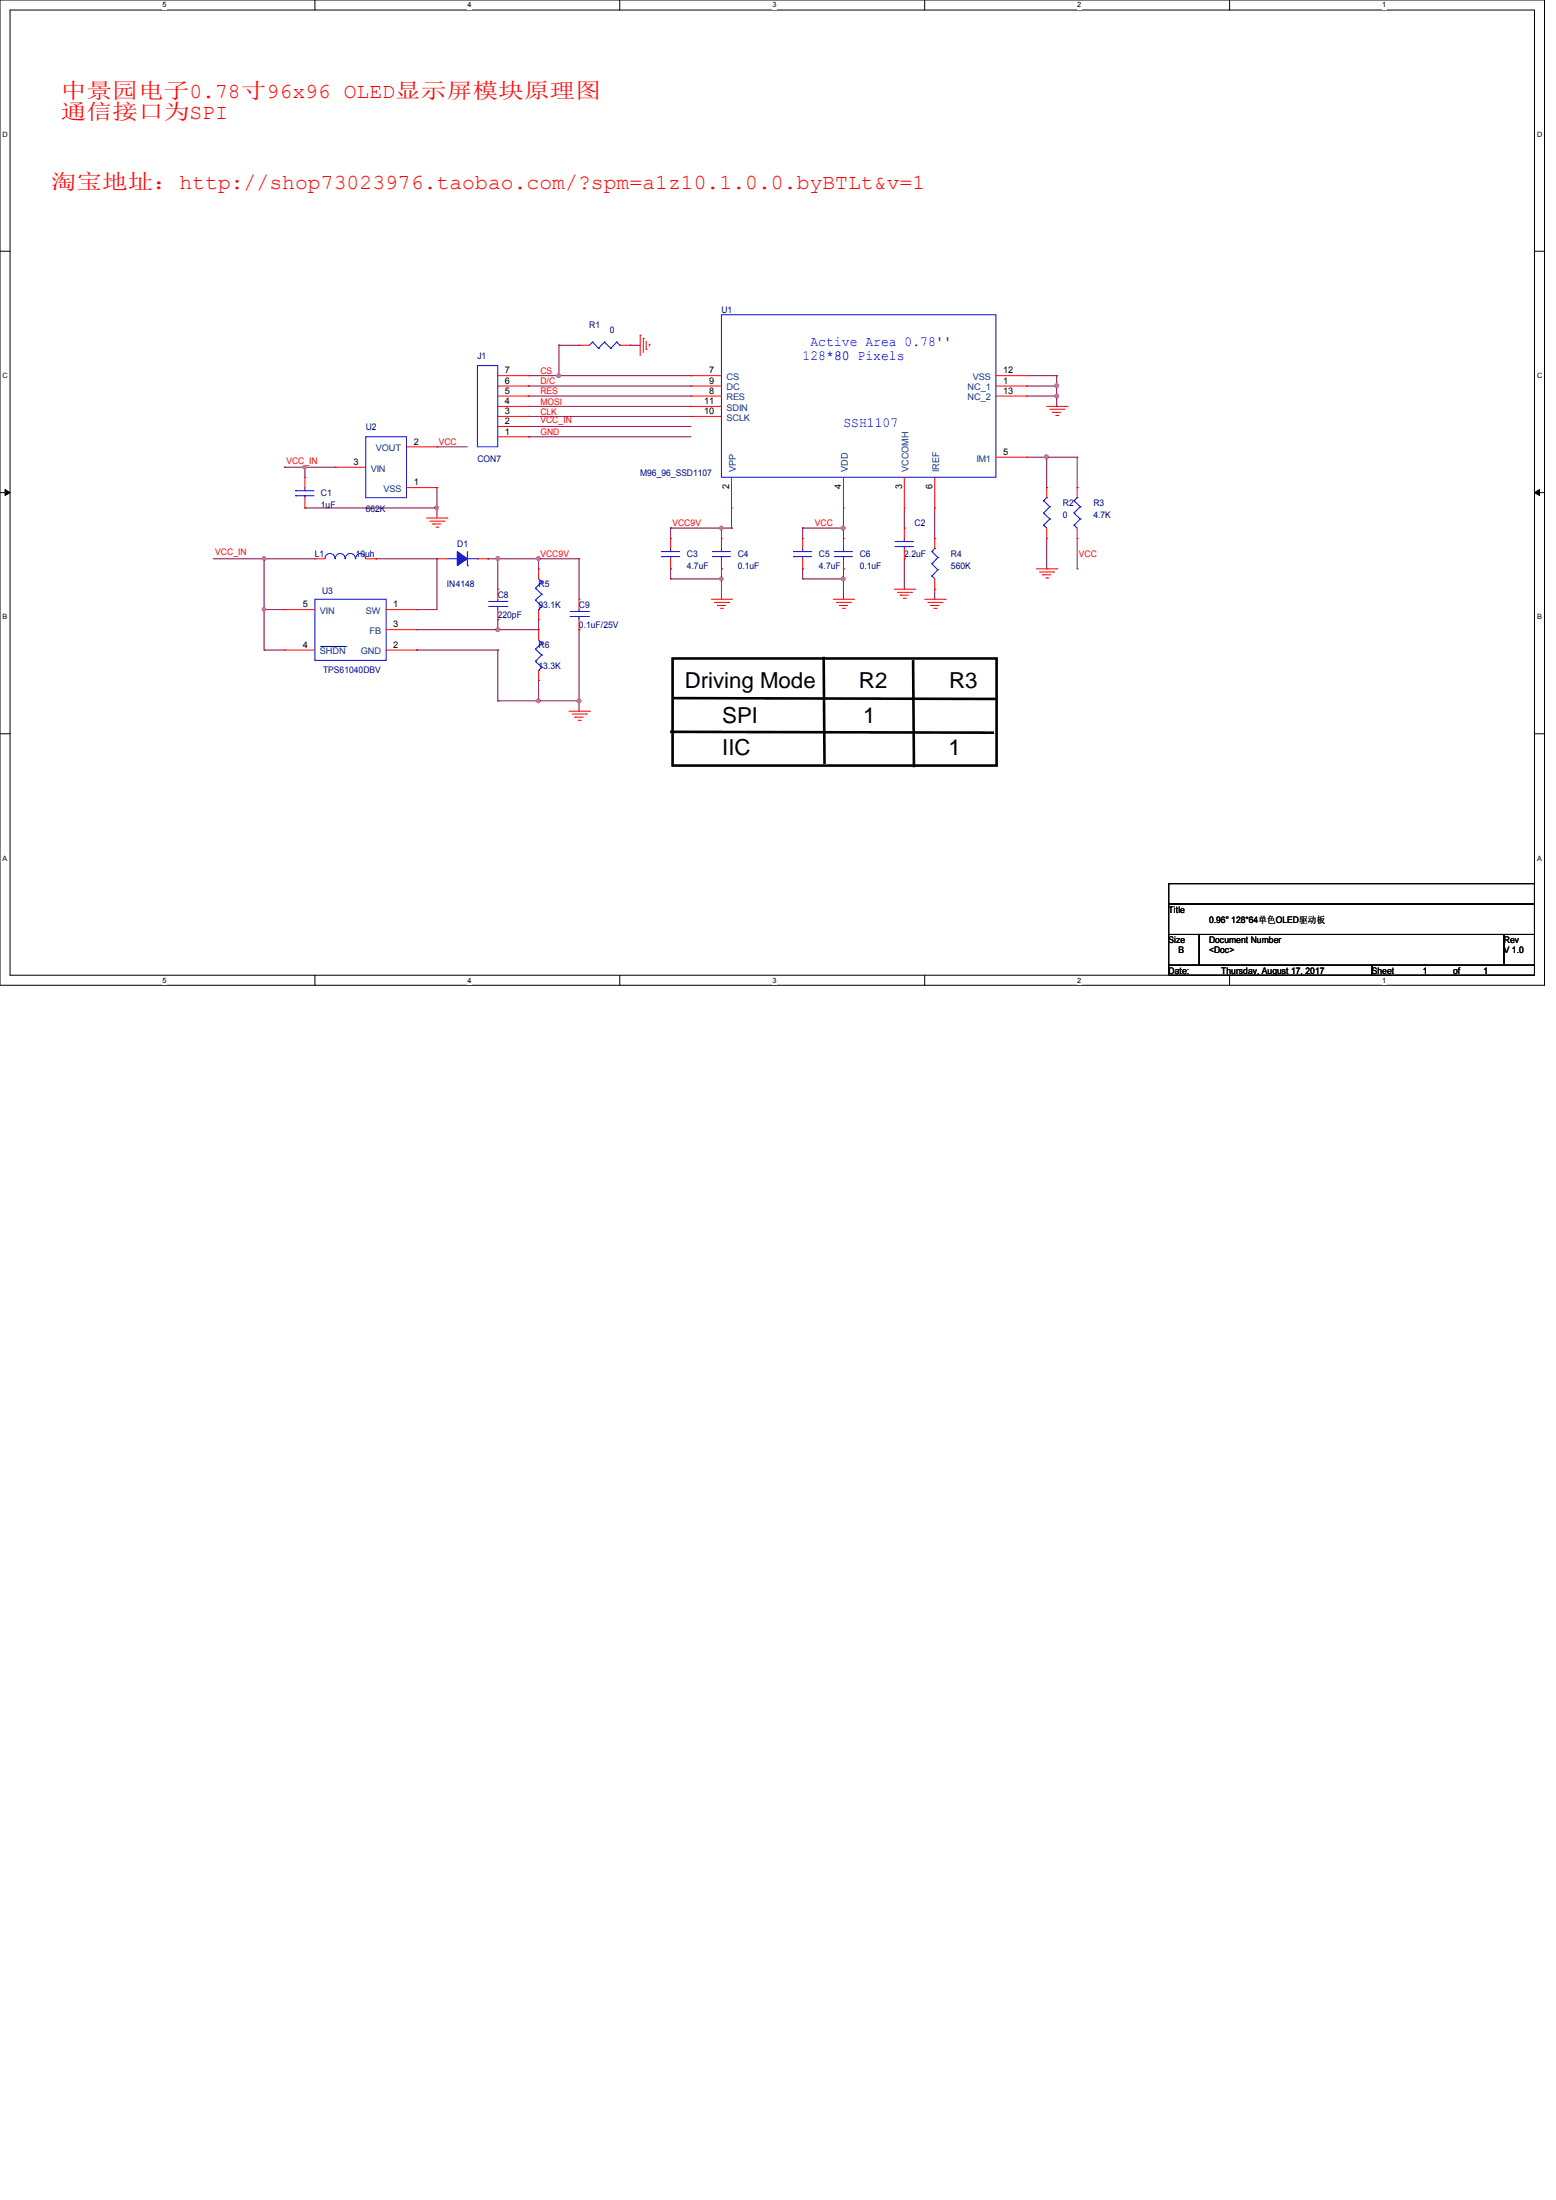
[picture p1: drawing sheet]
<svg xmlns="http://www.w3.org/2000/svg" width="210mm" height="297mm" viewBox="0 0 210 297" stroke-linecap="round" stroke-linejoin="round" font-family="sans-serif">
<path d="M0 0h208.4v133h-208.4zM1.4 1.4h205.7v130.3h-205.7z" fill="none" stroke="#000" stroke-width=".13"/>
<g fill="#fff">
<path d="M21.9 .1h.6v1.1h-.6z"/>
<path d="M21.9 131.8h.6v1.1h-.6z"/>
</g>
<path d="M42.5 0v1.4M42.5 131.7v1.3" fill="none" stroke="#000" stroke-width=".13"/>
<g fill="#fff">
<path d="M63.1 .1h.5v1.1h-.5z"/>
<path d="M63.1 131.8h.5v1.1h-.5z"/>
</g>
<path d="M83.7 0v1.4M83.7 131.7v1.3" fill="none" stroke="#000" stroke-width=".13"/>
<g fill="#fff">
<path d="M104.2 .1h.6v1.1h-.6z"/>
<path d="M104.2 131.8h.6v1.1h-.6z"/>
</g>
<path d="M124.8 0v1.4M124.8 131.7v1.3" fill="none" stroke="#000" stroke-width=".13"/>
<g fill="#fff">
<path d="M145.4 .1h.5v1.1h-.5z"/>
<path d="M145.4 131.8h.5v1.1h-.5z"/>
</g>
<path d="M165.9 0v1.4M165.9 131.7v1.3" fill="none" stroke="#000" stroke-width=".13"/>
<g fill="#fff">
<path d="M186.5 .1h.6v1.1h-.6z"/>
<path d="M186.5 131.8h.6v1.1h-.6z"/>
<path d="M.3 17.6h.8v1.1h-.8z"/>
<path d="M207.4 17.6h.8v1.1h-.8z"/>
<path d="M.3 50.2h.8v1.1h-.8z"/>
<path d="M207.4 50.2h.8v1.1h-.8z"/>
</g>
<path d="M0 33.9h1.4M207.1 33.9h1.3" fill="none" stroke="#000" stroke-width=".13"/>
<g fill="#fff">
<path d="M.3 82.8h.7v1.1h-.7z"/>
<path d="M207.4 82.8h.7v1.1h-.7z"/>
</g>
<path d="M0 66.5h1.4M207.1 66.5h1.3" fill="none" stroke="#000" stroke-width=".13"/>
<path d="M.7 66.1l.7 .4-.7 .4zM207.1 66.5l.7-.4v.8z" fill="#000" stroke="#000" stroke-width=".13"/>
<g fill="#fff">
<path d="M.3 115.3h.7v1.1h-.7z"/>
<path d="M207.4 115.3h.7v1.1h-.7z"/>
</g>
<path d="M0 99.1h1.4M207.1 99.1h1.3M157.7 119.3h49.4v2.7h-49.4zM157.7 122h49.4v4.2h-49.4zM157.7 126.2h4.1v4.1h-4.1zM157.7 130.3h27.5v1.4h-27.5zM161.8 126.2h41.2v4.1h-41.2zM185.2 130.3h21.9v1.4h-21.9zM203 126.2h4.1v4.1h-4.1z" fill="none" stroke="#000" stroke-width=".13"/>
<g fill="none" stroke="#800040" stroke-width=".13">
<path d="M71.3 52.1h.1M71.3 53.5h.1M71.3 54.9h.1M71.3 56.2h.1M71.3 57.6h.1M71.3 59h.1M71.3 50.7h22M71.3 52.1h22M71.3 53.5h22M71.3 54.9h22M71.3 56.2h22M71.3 57.6h22"/>
<path d="M71.3 59h22M75.4 50.7h.1M75.4 46.6h.1M75.4 46.6h2.7M75.4 46.6v4.1M85 46.6h.1M85 46.6h1.4M93.3 50.7h.1M138.5 50.7h4.1M138.5 52.1h4.1M138.5 53.5h4.1M142.6 50.7h.1"/>
<path d="M142.6 52.1h.1M142.6 53.5h.1M142.6 54.9h.1M142.6 50.7v4.2M28.8 75.4h13.7M35.6 75.4h.1M35.6 75.4v12.4M38.4 63.1h.1M38.4 63.1h6.9M41.1 63.1h.1M41.1 68.6h.1M41.1 63.1v1.3"/>
<path d="M41.1 68.6h17.9M50.7 75.4h.1M50.7 75.4h8.3M59 65.8h.1M59 60.3h.1M59 68.6h.1M59 75.4h.1M59 65.8v4.1M59 75.4v6.9h-2.8M59 60.3h4.1M65.8 75.4h.1M65.8 75.4h12.3"/>
<path d="M67.2 75.4h.1M67.2 75.4v4.1M72.7 75.4h.1M72.7 75.4v1.4M78.1 75.4h.1M78.1 75.4v5.5M90.5 71.3h.1M90.5 76.8h.1M90.5 78.1h.1M90.5 71.3h8.2M90.5 71.3v1.4M90.5 76.8v1.3"/>
<path d="M90.5 78.1h6.9M97.4 71.3h.1M97.4 76.8h.1M97.4 78.1h.1M97.4 71.3v1.4M97.4 76.8v4.1M98.7 71.3h.1M98.7 68.6v2.7M108.3 71.3h.1M108.3 76.8h.1M108.3 78.1h.1M108.3 71.3h5.5"/>
<path d="M108.3 71.3v1.4M108.3 76.8v1.3M108.3 78.1h5.5M113.8 71.3h.1M113.8 76.8h.1M113.8 78.1h.1M113.8 68.6v4.1M113.8 76.8v4.1M122 75.4h.1M122 71.3h.1M122 68.6v2.7M122 75.4v4.1"/>
<path d="M126.2 79.5h.1M126.2 72.7h.1M126.2 68.6v4.1M126.2 79.5v1.4M138.5 61.7h6.9M141.3 61.7h.1M141.3 65.8h.1M141.3 76.8h.1M141.3 61.7v4.1M141.3 72.7v4.1M145.4 61.7h.1M145.4 65.8h.1"/>
<path d="M145.4 76.8h.1M145.4 61.7v4.1M145.4 72.7v4.1M35.6 82.3h.1M35.6 87.8h.1M35.6 82.3h2.8M35.6 87.8h2.8M56.2 82.3h.1M56.2 85h.1M56.2 87.8h.1M56.2 87.8h11M67.2 83.7h.1"/>
<path d="M67.2 85h.1M67.2 87.8h.1M67.2 94.6h.1M67.2 83.7v1.3M67.2 87.8v6.8M67.2 94.6h10.9M72.7 83.7h.1M72.7 94.6h.1M72.7 91.9h.1M72.7 83.7v1.3h-16.5M72.7 91.9v2.7M78.1 94.6h.1"/>
<path d="M78.1 85h.1M78.1 85v11"/>
</g>
<g fill="#f0f" stroke="#f0f" stroke-width=".13">
<circle cx="58.9" cy="68.5" r=".25"/>
<circle cx="41.1" cy="63.1" r=".24"/>
<circle cx="113.8" cy="71.3" r=".25"/>
<circle cx="97.3" cy="71.3" r=".24"/>
<circle cx="97.3" cy="78.1" r=".24"/>
<circle cx="113.8" cy="78.1" r=".25"/>
<circle cx="35.6" cy="75.4" r=".24"/>
<circle cx="35.6" cy="82.2" r=".24"/>
<circle cx="67.2" cy="85" r=".25"/>
<circle cx="72.6" cy="75.4" r=".25"/>
<circle cx="72.6" cy="94.6" r=".25"/>
<circle cx="67.2" cy="75.4" r=".25"/>
<circle cx="78.1" cy="94.6" r=".25"/>
<circle cx="142.6" cy="52.1" r=".25"/>
<circle cx="142.6" cy="53.5" r=".25"/>
<circle cx="141.2" cy="61.7" r=".25"/>
<circle cx="75.4" cy="50.7" r=".25"/>
</g>
<g fill="none" stroke="#f00" stroke-width=".13">
<path d="M67.2 54.9h4.1M67.2 59h4.1M67.2 57.6h4.1M67.2 56.2h4.1M67.2 53.5h4.1M67.2 52.1h4.1M67.2 50.7h4.1M71.3 59h.1M71.3 57.6h.1M71.3 56.2h.1M71.3 54.9h.1M71.3 53.5h.1"/>
<path d="M71.3 52.1h.1M71.3 50.7h.1M78.1 46.6h.1M78.1 46.6h1.4M83.7 46.6h1.3M85 46.6h.1M86.4 45.3h.1M86.4 45.3v2.7M86.8 45.7h.1M86.8 45.7v1.9M87.2 47.2h.1M87.2 46.1v1.1"/>
<path d="M87.6 46.5h.1M87.6 46.5v.2M93.3 50.7h.1M93.3 53.5h.1M93.3 52.1h.1M93.3 56.2h.1M93.3 54.9h.1M93.3 54.9h4.1M93.3 56.2h4.1M93.3 53.5h4.1M93.3 52.1h4.1M93.3 50.7h4.1"/>
<path d="M134.4 53.5h4.1M134.4 52.1h4.1M134.4 50.7h4.1M138.5 52.1h.1M138.5 50.7h.1M138.5 53.5h.1M141.3 54.9h2.7M141.7 55.2h1.9M142.1 55.7h.1M142.1 55.7h1.1M142.5 56.1h.2M142.7 56.1h.1"/>
<path d="M143.6 55.2h.1M144 54.9h.1M41.1 68.6h.1M41.1 64.4h.1M41.1 64.4v1.4M41.1 67.2v1.4M42.5 75.4h.1M42.5 75.4h1.4M45.3 63.1h.1M45.3 63.1h4.1M49.4 75.4h1.3M50.7 75.4h.1"/>
<path d="M54.9 65.8h4.1M54.9 60.3h4.1M57.6 69.9h2.7M58 70.4h1.9M58.4 70.7h.1M58.4 70.7h1.1M58.8 71.2h.3M59 75.4h.1M59 65.8h.1M59 60.3h.1M59 75.4h1.3M59.1 71.2h.1"/>
<path d="M59.9 70.4h.1M60.3 69.9h.1M64.4 75.4h1.4M65.8 75.4h.1M67.2 79.5h.1M67.2 79.5v1.4M72.7 76.8h.1M72.7 76.8v1.3M90.5 76.8h.1M90.5 72.7h.1M90.5 72.7v1.3M90.5 75.4v1.4"/>
<path d="M97.4 76.8h.1M97.4 72.7h.1M97.4 72.7v1.3M97.4 75.4v1.4M98.7 68.6h.1M98.7 64.4v4.2M108.3 76.8h.1M108.3 72.7h.1M108.3 72.7v1.3M108.3 75.4v1.4M113.8 76.8h.1M113.8 72.7h.1"/>
<path d="M113.8 68.6h.1M113.8 64.4v4.2M113.8 72.7v1.3M113.8 75.4v1.4M120.7 79.5h2.7M121.1 80h1.9M122 68.6h.1M122 75.4h.1M122 71.3h.1M122 64.4v4.2M122 71.3v1.4M122 74v1.4"/>
<path d="M123 80h.1M123.4 79.5h.1M126.2 68.6h.1M126.2 79.5h.1M126.2 72.7h.1M126.2 64.4v4.2M126.2 72.7v1.3M126.2 78.1v1.4M134.4 61.7h4.1M138.5 61.7h.1M139.9 76.8h2.7M140.3 77.2h1.9"/>
<path d="M140.7 77.6h.1M140.7 77.6h1.1M141.1 78h.3M141.3 72.7h.1M141.3 65.8h.1M141.3 65.8v1.4M141.3 71.3v1.4M141.4 78h.1M142.2 77.2h.1M142.6 76.8h.1M145.4 72.7h.1M145.4 65.8h.1"/>
<path d="M145.4 65.8v1.4M145.4 71.3v1.4M38.4 87.8h.1M38.4 82.3h.1M38.4 82.3h4.1M38.4 87.8h4.1M52.1 82.3h4.1M52.1 87.8h4.1M52.1 85h4.1M56.2 82.3h.1M56.2 87.8h.1M56.2 85h.1"/>
<path d="M67.2 83.7h.1M67.2 82.3v1.4M72.7 85h.1M72.7 91.9h.1M72.7 83.7h.1M72.7 82.3v1.4M72.7 85v1.4M72.7 90.5v1.4M76.8 96h2.7M77.2 96.4h1.9M77.6 96.8h.1M77.6 96.8h1.1"/>
<path d="M78 97.2h.3M78.1 80.9h.1M78.1 85h.1M78.1 80.9v1.4M78.1 83.7v1.3M78.3 97.2h.1M79.1 96.4h.1M79.5 96h.1M96 80.9h2.7M96.4 81.3h1.9M96.8 81.7h.1M96.8 81.7h1.1"/>
<path d="M97.2 82.1h.3M97.5 82.1h.1M98.3 81.3h.1M98.7 80.9h.1M112.4 80.9h2.8M112.9 81.3h1.9M113.3 81.7h.1M113.3 81.7h1.1M113.7 82.1h.3M114 82.1h.1M114.8 81.3h.1M115.2 80.9h.1"/>
<path d="M121.5 80.3h.1M121.5 80.3h1.1M121.9 80.8h.3M122.2 80.8h.1M124.8 80.9h2.8M125.2 81.3h1.9M125.6 81.7h.1M125.6 81.7h1.1M126 82.1h.3M126.3 82.1h.1M127.1 81.3h.1M127.6 80.9h.1"/>
</g>
<g fill="none" stroke="#00f" stroke-width=".13">
<path d="M49.4 59h5.5v8.2h-5.5zM64.4 49.4h2.8v10.9h-2.8zM80 46.2h.1M80 46.2l-.5 .4M80 46.2l.8 .8M80.8 47h.1M81.6 46.2h.1M81.6 46.2l-.8 .8M81.6 46.2l.8 .8M82.4 47h.1M83.2 46.2h.1M83.2 46.2l-.8 .8"/>
<path d="M83.2 46.2l.5 .4M83.7 46.6h.1M97.4 42.5h37v21.9h-37zM39.9 66.3h.1M39.9 66.9h.1M39.9 66.3h2.5M39.9 66.9h2.5M41.1 66.9h.1M41.1 66.3h.1M41.1 65.8v.5M41.1 66.9v.3M45.2 75.4a.68 .68 0 0 0-.7-.7 .68 .68 0 0 0-.6 .7"/>
<path d="M46.6 75.4a.66 .66 0 0 0-.7-.7 .66 .66 0 0 0-.6 .7M48 75.4a.68 .68 0 0 0-.7-.7 .68 .68 0 0 0-.7 .7M49.3 75.4a.66 .66 0 0 0-.6-.7 .66 .66 0 0 0-.7 .7M60.3 75.4h1.4M61.7 75.4h.1M63.1 76.4h.1M63.1 74.5v1.9M63.1 75.4h1.3M64.4 75.4h.1M72.3 79.4h.1M72.3 79.4l.8 .8M72.7 78.1l.4 .5"/>
<path d="M73.1 78.6h.1M73.1 78.6l-.8 .8M89.3 74.5h.1M89.3 75.1h.1M89.3 74.5h2.4M89.3 75.1h2.4M90.5 75.1h.1M90.5 74.5h.1M90.5 74v.5M90.5 75.1v.3M96.1 74.5h.1M96.1 75.1h.1"/>
<path d="M96.1 74.5h2.5M96.1 75.1h2.5M97.4 75.1h.1M97.4 74.5h.1M97.4 74v.5M97.4 75.1v.3M107.1 74.5h.1M107.1 75.1h.1M107.1 74.5h2.5M107.1 75.1h2.5M108.3 75.1h.1M108.3 74.5h.1"/>
<path d="M108.3 74v.5M108.3 75.1v.3M112.6 74.5h.1M112.6 75.1h.1M112.6 74.5h2.5M112.6 75.1h2.5M113.8 75.1h.1M113.8 74.5h.1M113.8 74v.5M113.8 75.1v.3M120.8 73.1h.1M120.8 73.8h.1"/>
<path d="M120.8 73.1h2.5M120.8 73.8h2.5M122 73.8h.1M122 73.1h.1M122 72.7v.4M122 73.8v.2M125.8 77.8h.1M125.8 76.1h.1M125.8 74.5h.1M125.8 77.8l.4 .3M125.8 76.1l.8 .8M125.8 74.5l.8 .8"/>
<path d="M126.2 74h.1M126.2 74l-.4 .5M126.6 76.9h.1M126.6 75.3h.1M126.6 76.9l-.8 .9M126.6 75.3l-.8 .8M140.8 70.9h.1M140.8 69.3h.1M140.8 67.6h.1M140.8 70.9l.5 .4M140.8 69.3l.9 .8M140.8 67.6l.9 .8"/>
<path d="M141.3 67.2h.1M141.3 67.2l-.5 .4M141.7 70.1h.1M141.7 68.4h.1M141.7 70.1l-.9 .8M141.7 68.4l-.9 .9M144.9 70.9h.1M144.9 69.3h.1M144.9 67.6h.1M144.9 70.9l.5 .4M144.9 69.3l.9 .8M144.9 67.6l.9 .8"/>
<path d="M145.4 67.2h.1M145.4 67.2l-.5 .4M145.8 70.1h.1M145.8 68.4h.1M145.8 70.1l-.9 .8M145.8 68.4l-.9 .9M42.5 80.9h9.6v8.3h-9.6zM66 81.9h2.4M66 81.2h2.4M67.2 81.2h.1M67.2 81.9h.1M67.2 80.9v.3"/>
<path d="M67.2 81.9v.4M68.4 81.9h.1M68.4 81.2h.1M72.3 87.6h.1M72.3 89.3h.1M72.3 81h.1M72.3 87.6l.8 .8M72.3 89.3l.8 .8M72.3 81l.8 .9M72.7 90.5h.1M72.7 82.3h.1M72.7 86.4l.4 .4"/>
<path d="M73.1 86.8h.1M73.1 88.4h.1M73.1 90.1h.1M73.1 80.2h.1M73.1 81.9h.1M73.1 86.8l-.8 .8M73.1 88.4l-.8 .9M73.1 90.1l-.4 .4M73.1 80.2l-.8 .8M73.1 81.9l-.4 .4M76.9 83.2h2.5M76.9 82.5h2.5"/>
<path d="M78.1 82.5h.1M78.1 83.2h.1M78.1 82.3v.2M78.1 83.2v.5M79.4 83.2h.1M79.4 82.5h.1"/>
</g>
<path d="M43.2 87.3h3.5M46.7 87.3h.1" fill="none" stroke="#004080" stroke-width=".13"/>
<path d="M61.7 74.5l1.4 .9-1.4 1z" fill-rule="evenodd" fill="#00f" stroke="#00f" stroke-width=".13"/>
<path d="M90.4 98.8l43.8 .1M90.7 94.2l43.7 .2M90.8 88.9h43.7v14.5h-43.7zM111.2 88.7l.1 14.4M123.2 89.1l.1 14.5" fill="none" stroke="#000" stroke-width=".35"/>
<g font-size="3">
<text x="92.4" y="92.9">Driving Mode</text>
<text x="115.9" y="92.9">R2</text>
<text x="128.1" y="92.9">R3</text>
<text x="97.5" y="97.6">SPI</text>
<text x="97.5" y="102">IIC</text>
<text x="116.5" y="97.6">1</text>
<text x="128" y="102">1</text>
</g>
<g font-size="2.9" fill="#f00">
<text x="8.2" y="13.2">中景园电子0.78寸96x96 OLED显示屏模块原理图</text>
<text x="8.2" y="16.1">通信接口为SPI</text>
<text x="6.9" y="25.6">淘宝地址：http://shop73023976.taobao.com/?spm=a1z10.1.0.0.byBTLt&amp;v=1</text>
</g>
<g font-size="1.9" fill="#00f">
<text x="109.4" y="46.7">Active Area 0.78''</text>
<text x="108.3" y="48.6">128*80 Pixels</text>
<text x="113.8" y="57.7">SSH1107</text>
</g>
<g font-size="1.2" fill="#000080">
<text x="79.5" y="44.3">R1</text>
<text x="82.3" y="45">0</text>
<text x="97.4" y="42.3">U1</text>
<text x="64.4" y="48.4">J1</text>
<text x="49.4" y="58">U2</text>
<text x="64.4" y="62.3">CON7</text>
<text x="86.4" y="64.2">M96_96_SSD1107</text>
<text x="43.3" y="67">C1</text>
<text x="43.3" y="68.6">1uF</text>
<text x="49.4" y="69.2">662K</text>
<text x="123.4" y="71.1">C2</text>
<text x="143.5" y="68.3">R2</text>
<text x="143.5" y="70">0</text>
<text x="147.6" y="68.3">R3</text>
<text x="147.6" y="70">4.7K</text>
<text x="42.5" y="75.2">L1</text>
<text x="48" y="75.2">10uh</text>
<text x="61.7" y="73.8">D1</text>
<text x="92.7" y="75.2">C3</text>
<text x="92.7" y="76.8">4.7uF</text>
<text x="99.6" y="75.2">C4</text>
<text x="99.6" y="76.8">0.1uF</text>
<text x="110.5" y="75.2">C5</text>
<text x="110.5" y="76.8">4.7uF</text>
<text x="116" y="75.2">C6</text>
<text x="116" y="76.8">0.1uF</text>
<text x="122" y="75.2">2.2uF</text>
<text x="128.3" y="75.2">R4</text>
<text x="128.3" y="76.8">560K</text>
<text x="43.5" y="80.1">U3</text>
<text x="60.3" y="79.3">IN4148</text>
<text x="67.2" y="80.7">C8</text>
<text x="67.2" y="83.4">220pF</text>
<text x="72.7" y="79.3">R5</text>
<text x="72.7" y="82">93.1K</text>
<text x="78.1" y="82">C9</text>
<text x="72.7" y="87.5">R6</text>
<text x="78.1" y="84.8">0.1uF/25V</text>
<text x="43.6" y="90.8">TPS61040DBV</text>
<text x="72.7" y="90.3">13.3K</text>
</g>
<g font-size="1.2">
<text x="68.2" y="53.2">5</text>
<text x="68.2" y="51.8">6</text>
<text x="68.2" y="50.4">7</text>
<text x="95.7" y="50.4">7</text>
<text x="95.7" y="53.2">8</text>
<text x="95.7" y="51.8">9</text>
<text x="135.4" y="51.8">1</text>
<text x="135.4" y="50.4">12</text>
<text x="135.4" y="53.2">13</text>
<text x="68.2" y="58.7">1</text>
<text x="68.2" y="57.3">2</text>
<text x="68.2" y="55.9">3</text>
<text x="68.2" y="54.6">4</text>
<text x="95" y="55.9">10</text>
<text x="95" y="54.6">11</text>
<text x="47.7" y="62.8">3</text>
<text x="55.8" y="65.5">1</text>
<text x="55.8" y="60">2</text>
<text x="135.4" y="61.4">5</text>
<text x="98.4" y="66.1" transform="rotate(-90 98.4 66.1)">2</text>
<text x="113.5" y="66.1" transform="rotate(-90 113.5 66.1)">4</text>
<text x="121.7" y="66.1" transform="rotate(-90 121.7 66.1)">3</text>
<text x="125.9" y="66.1" transform="rotate(-90 125.9 66.1)">6</text>
<text x="40.8" y="82">5</text>
<text x="53.1" y="82">1</text>
<text x="40.8" y="87.5">4</text>
<text x="53.1" y="87.5">2</text>
<text x="53.1" y="84.7">3</text>
<text x="157.7" y="123.2">Title</text>
<text x="163.2" y="124.6">0.96'' 128*64单色OLED驱动板</text>
<text x="157.7" y="127.3">Size</text>
<text x="157.7" y="131.4">Date:</text>
<text x="159.1" y="128.7">B</text>
<text x="163.2" y="127.3">Document Number</text>
<text x="163.2" y="128.7">&lt;Doc&gt;</text>
<text x="164.8" y="131.4">Thursday, August 17, 2017</text>
<text x="185.1" y="131.4">Sheet</text>
<text x="192" y="131.4">1</text>
<text x="196.1" y="131.4">of</text>
<text x="200.2" y="131.4">1</text>
<text x="203" y="127.3">Rev</text>
<text x="203" y="128.7">V 1.0</text>
</g>
<g font-size="1.2" fill="#f00">
<text x="72.9" y="50.5">CS</text>
<text x="72.9" y="51.9">D/C</text>
<text x="72.9" y="53.2">RES</text>
<text x="72.9" y="54.6">MOSI</text>
<text x="72.9" y="56">CLK</text>
<text x="72.9" y="57.1">VCC_IN</text>
<text x="72.9" y="58.7">GND</text>
<text x="38.6" y="62.6">VCC_IN</text>
<text x="59.2" y="60.1">VCC</text>
<text x="90.8" y="71">VCC9V</text>
<text x="110" y="71">VCC</text>
<text x="29" y="75">VCC_IN</text>
<text x="72.9" y="75.2">VCC9V</text>
<text x="145.6" y="75.2">VCC</text>
</g>
<g font-size="1.2" fill="#004080">
<text x="98" y="51.3">CS</text>
<text x="98" y="52.7">DC</text>
<text x="130.6" y="52.7">NC_1</text>
<text x="131.3" y="51.3">VSS</text>
<text x="98" y="54.1">RES</text>
<text x="98" y="56.8">SCLK</text>
<text x="98" y="55.5">SDIN</text>
<text x="130.6" y="54.1">NC_2</text>
<text x="50" y="63.7">VIN</text>
<text x="50.7" y="60.9">VOUT</text>
<text x="99.3" y="63.8" transform="rotate(-90 99.3 63.8)">VPP</text>
<text x="114.4" y="63.8" transform="rotate(-90 114.4 63.8)">VDD</text>
<text x="122.6" y="63.8" transform="rotate(-90 122.6 63.8)">VCCOMH</text>
<text x="126.7" y="63.8" transform="rotate(-90 126.7 63.8)">IREF</text>
<text x="131.8" y="62.3">IM1</text>
<text x="51.8" y="66.4">VSS</text>
<text x="43.2" y="82.9">VIN</text>
<text x="49.4" y="82.9">SW</text>
<text x="43.2" y="88.3">SHDN</text>
<text x="48.7" y="88.3">GND</text>
<text x="49.9" y="85.6">FB</text>
</g>
<g font-size="1">
<text x="21.9" y="1">5</text>
<text x="63.1" y="1">4</text>
<text x="104.2" y="1">3</text>
<text x="145.4" y="1">2</text>
<text x="186.5" y="1">1</text>
<text x=".3" y="18.5">D</text>
<text x="207.5" y="18.5">D</text>
<text x=".3" y="51">C</text>
<text x="207.5" y="51">C</text>
<text x=".3" y="83.6">B</text>
<text x="207.5" y="83.6">B</text>
<text x=".3" y="116.2">A</text>
<text x="207.5" y="116.2">A</text>
<text x="21.9" y="132.7">5</text>
<text x="63.1" y="132.7">4</text>
<text x="104.2" y="132.7">3</text>
<text x="145.4" y="132.7">2</text>
<text x="186.5" y="132.7">1</text>
</g>
</svg>
